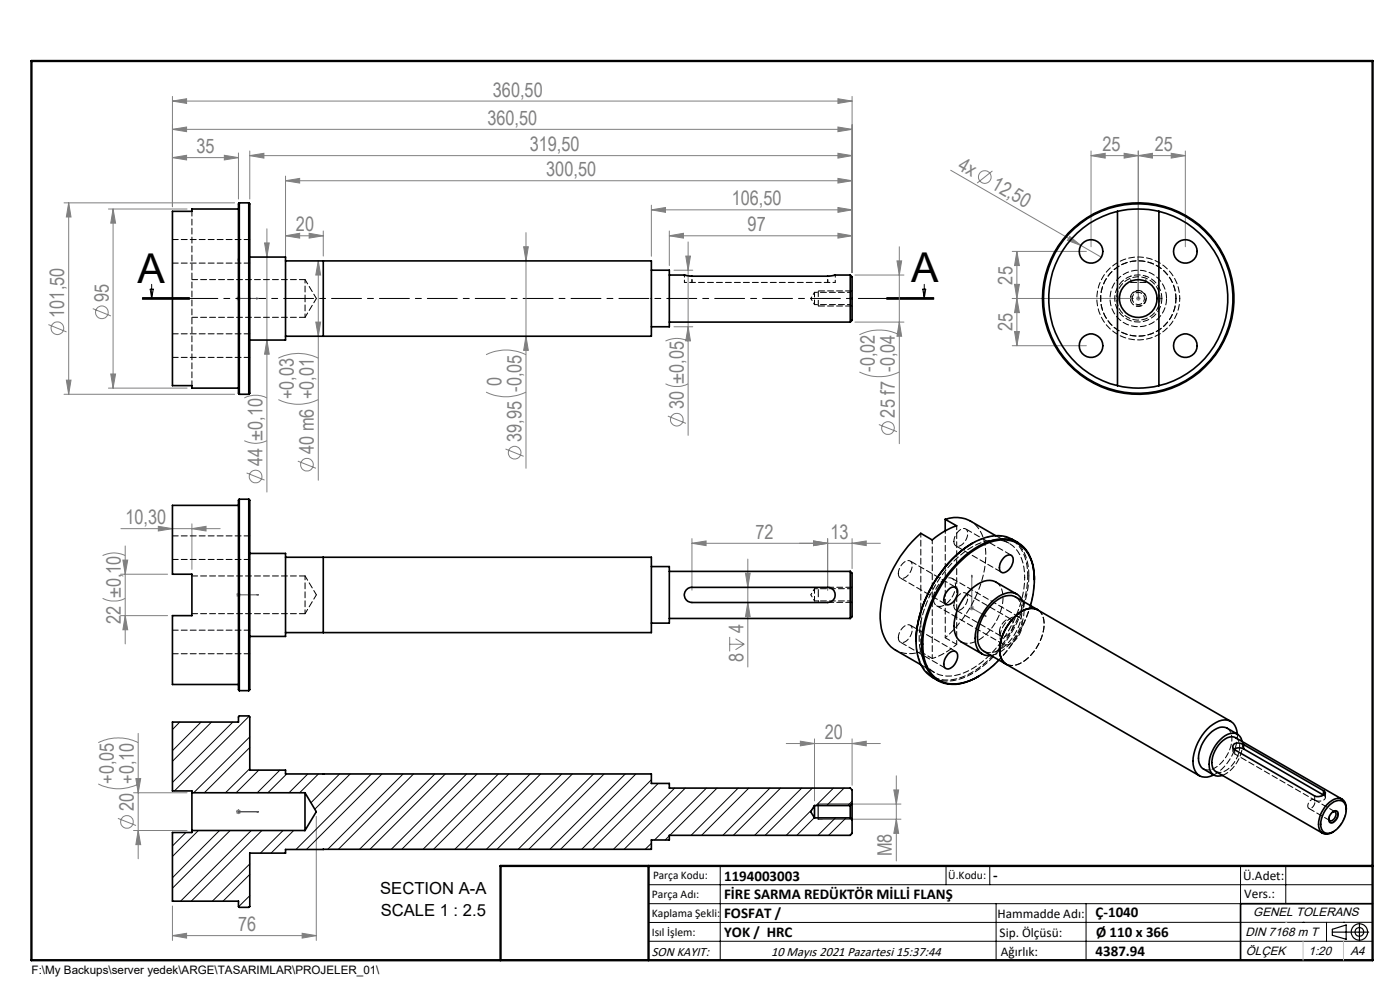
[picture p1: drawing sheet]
<svg xmlns="http://www.w3.org/2000/svg" width="297mm" height="210mm" viewBox="0 0 297 210" stroke-linecap="round" stroke-linejoin="round" font-family="sans-serif">
<g fill="none" stroke="#808080" stroke-width=".21">
<path d="M36.6 21.4l3-.5v1zM36.6 33.4l3-.5v1zM36.6 27.4l3-.5v1zM36.6 20.5v23.3M36.6 21.4h144.2M36.6 33.4h14M36.6 27.4h144.2M47.6 32.9l3 .5-3 .5zM50.6 32.4v9.8M53 33l3-.5v1zM53 33h127.8M53 32v10.2"/>
<path d="M60.6 38.3l3-.5v1zM60.6 37.4v16.9M60.6 38.3h120.2M177.8 20.9l3 .5-3 .5zM177.8 26.9l3 .5-3 .5zM177.8 32.5l3 .5-3 .5zM177.8 37.8l3 .5-3 .5zM180.8 20.5v37.2M201.7 36.1l31.9 18.5M210.5 36.3l-3.2 2.5M231.5 33l3-.5v1zM231.5 32v20.3"/>
<path d="M238.5 32.5l3 .5-3 .5zM241.5 33l3-.5v1zM241.5 32v30.3M248.5 32.5l3 .5-3 .5zM251.5 33h-20M251.5 32v20.3M13.6 43h36.2M14.6 43l.5 3h-1zM14.6 43v40.6M23 44.3h16.7M24 44.3v38M24 44.3l.5 3h-1z"/>
<path d="M56.1 51.5h1l-.5 3zM56.6 48.5v55.9M60.6 50l3-.5v1zM60.6 50h8M65.6 49.5l3 .5-3 .5zM67.5 55.3l.5 3h-1zM67.5 55.3v46.6M68.6 49v5.3M111.1 52.3h1l-.5 3zM111.6 49.3v50M138.2 44.5l3-.5v1zM138.2 43.5v10.9"/>
<path d="M138.2 44.5h42.6M142 50l3-.5v1zM142 50h38.8M142 49v7.3M143 57.3h4M145.5 54.3h1l-.5 3zM146 51.3v41M177.8 44l3 .5-3 .5zM177.8 49.5l3 .5-3 .5zM181.4 58.3h10.4M190.3 55.3h1l-.5 3zM190.8 52.3v41.8"/>
<path d="M214.7 53.3h15.8M215.7 53.3v20M215.7 53.3l.6 3h-1.1zM226.9 50.2l2.4 1.9-2.9-1.1zM10.3 68.9l3.8 1.5M19.7 65.5l3.8 1.5M23.5 79.3h1l-.5 3zM50.1 63.3h1M50.2 63l.7 .7M50.6 62.8v1M50.9 63l-.7 .7M56.6 72.1l.5 3h-1z"/>
<path d="M59.1 76a9.3 9.3 0 0 1 8.4 0M67 68.3h1l-.5 3zM103.1 75.2a9.6 9.6 0 0 1 8.5 0M111.6 71.3l.5 3h-1zM141.2 72.3l.3-.1a5.3 5.3 0 0 1 4.5 .1M143 69.3h4M146 69.3l.5 3h-1zM181.4 68.3h10.4M182.3 78.9a9.6 9.6 0 0 0 8.5 0M182.3 71a9.6 9.6 0 0 1 8.5 0M190.8 68.3l.5 3h-1zM214.7 63.3h25.8"/>
<path d="M214.7 73.3h15.8M215.2 70.3h1.1l-.6 3zM215.2 60.3h1.1l-.6 3zM215.7 63.3l.6 3h-1.1zM241 63.3h1M241.1 63l.7 .7M241.5 62.8v1M241.8 63l-.7 .7M13.6 83.6h36.2M14.1 80.6h1l-.5 3zM23 82.3h16.7M51.8 93.5l.3 .1a5.3 5.3 0 0 0 4.5-.1"/>
<path d="M51.8 84.4a5.4 5.4 0 0 1 4.8 0M59.1 84.8a9.6 9.6 0 0 0 8.4 0M63.2 97.8l3.8 1.5M103.1 83.2a9.6 9.6 0 0 0 8.5 0M107.2 95.2l3.9 1.6M141.2 81.4a5.4 5.4 0 0 0 4.8 0M141.7 88.3l3.8 1.5M186.4 90.1l3.9 1.5M21.8 117.9l.3-.2a5.3 5.3 0 0 1 4.5 .2M25.6 112.1h21.1M26.1 118.8h1l-.5 3zM26.6 115.8v20.8"/>
<path d="M33.6 111.6l3 .5-3 .5zM36.6 111.1v9.7M40.7 112.1l3-.5v1zM40.7 111.1v9.7M52.3 100.3l3.8 1.5M146.8 115.2l3-.4v.9zM146.8 114.3v10.9M158.6 118.6v22.9M172.6 114.8l3 .4-3 .5zM175.6 114.3v10.9M180.8 115.2l3-.4v.9zM180.8 114.3v6.3"/>
<path d="M186.8 115.2h-40M21.8 126.9a5.4 5.4 0 0 0 4.8 0M25.6 121.8h10M25.6 130.6h10M26.6 130.6l.5 3h-1zM50.1 126.2h1M50.2 125.8l.7 .7M50.6 125.7v1M50.9 125.8l-.7 .7M154.8 135.1v3.1M154.8 136.7h3.1M156 135.5l1.9 1.2"/>
<path d="M157.9 136.7l-1.9 1.1M158.2 121.6h.9l-.5 3zM158.6 127.8l.5 3h-.9zM205.7 129h1M205.8 128.6l.7 .8M206.2 128.5v1M206.5 128.6l-.7 .8M20.8 157.5a9.3 9.3 0 0 1 8.5 0M29.3 155.6v26.6M166.8 157.7h20M169.8 157.2l3 .5-3 .5zM172.8 156.7v13.2"/>
<path d="M180.8 157.7l3-.5v1zM180.8 156.7v9.9M20.8 166.3a9.3 9.3 0 0 0 8.5 0M25 173.6l3.9 1.5M28.3 168.2h11.4M28.3 176.2h11.4M28.8 165.2h1l-.5 3zM29.3 176.2l.5 3h-1zM50.1 172.2h1M50.2 171.8l.7 .7M50.6 171.7v1M50.9 171.8l-.7 .7"/>
<path d="M67.1 173.2v26.3M174.6 170.6h16.5M174.6 173.8h16.5M189.6 167.6h1l-.5 3zM190.1 173.8l.5 3h-1zM190.1 164.6v18M36.6 198.5l3-.5v1zM36.6 192.2v7.3M36.6 198.5h30.5M64.1 198l3 .5-3 .5z"/>
<circle cx="208.9" cy="37.6" r="1.34"/>
<circle cx="12.2" cy="69.6" r="1.34"/>
<circle cx="21.6" cy="66.2" r="1.33"/>
<circle cx="65.1" cy="98.6" r="1.34"/>
<circle cx="109.2" cy="96" r="1.34"/>
<circle cx="143.6" cy="89" r="1.34"/>
<circle cx="188.4" cy="90.8" r="1.34"/>
<circle cx="54.2" cy="101.1" r="1.35"/>
<circle cx="26.9" cy="174.3" r="1.34"/>
</g>
<g fill="none" stroke="#000" stroke-width=".21">
<path d="M30.2 63.5h10zM30.2 63.3h10M30.2 63.1h10M31.9 61.3h.6l-.3 2zM32.2 60.3v3M188.1 63.3h10M188.1 63.1h10M188.1 63.5h10M195.8 61.3h.6l-.3 2zM196.1 60.3v3M173.6 170.6h7.1M173.6 173.8h7.1"/>
<path d="M282.9 172.1a.56 .56 0 0 1 .6 0 .56 .56 0 0 1 .3 .5 1.64 1.64 0 0 1-1.6 1.8l-.3-.6M137.6 187.7h153.6M137.6 191.7h153.6M137.6 199.7h153.6M152.8 183.7v20M200.7 183.7v4M210 183.7v4M211.3 191.7v12M230.4 191.7v12M263.2 183.7v20M272.8 183.7v8M276.4 195.6h.1"/>
<path d="M281.4 195.6v4.1M285 195.6h.1M291.2 195.6l-153.6 .1"/>
</g>
<g fill="none" stroke="#000" stroke-width=".25">
<path d="M173.6 170.6v3.2M282.6 197.7h7.8M282.6 197.1l3-.9v3l-3-.8zM288.4 195.8v3.8M106.2 203.7h185"/>
<circle cx="288.4" cy="197.7" r="1.74"/>
<circle cx="288.4" cy="197.7" r=".93"/>
</g>
<path d="M241.1 64.9a1.6 1.6 0 0 0 2-1.5 1.6 1.6 0 0 0-1.8-1.7 1.6 1.6 0 0 0-1.4 2" fill="none" stroke="#000" stroke-width=".21" stroke-dasharray="1.3 .6" stroke-dashoffset=".3" stroke-linecap="butt"/>
<path d="M173.6 125.7v-1.1" fill="none" stroke="#000" stroke-width=".21" stroke-dasharray="1.3 .6" stroke-dashoffset=".6" stroke-linecap="butt"/>
<path d="M173.6 127.8v-1.6" fill="none" stroke="#000" stroke-width=".21" stroke-dasharray="1.3 .6" stroke-dashoffset=".8" stroke-linecap="butt"/>
<path d="M173.6 64.9v-3.2" fill="none" stroke="#000" stroke-width=".21" stroke-dasharray="1.3 .6" stroke-linecap="butt"/>
<path d="M281.9 173.7l.4-1.1 .5-.5" fill="none" stroke="#000" stroke-width=".21" stroke-dasharray="1.3 .6" stroke-dashoffset=".9" stroke-linecap="butt"/>
<g fill="none" stroke="#00f" stroke-width=".21">
<path d="M50.6 54.7v8.6h4.3M50.6 54.7l.1 .5h-.2zM241.5 54.7v.5v-.5M241.5 54.7v8.6M54.4 63.2l.5 .1-.5 .1zM241.5 63.2v.2zM241.5 63.3h.1M50.5 126.2h.2zM50.6 126.2h.1M50.6 126.2h4.3M54.9 126.2h-.5h.5M206.2 122v.4l-.1-.1z"/>
<path d="M206.2 122v7l3 1.7M208.9 130.5l.3 .2h-.3zM50.5 172.2h.2zM50.6 172.2h.1M50.6 172.2h4.3M54.9 172.2h-.5h.5"/>
</g>
<path d="M173.6 64.9h.1M173.6 126.2v-.5M175.6 127.8h5.1M180.7 124.6h-5.1M281.9 173.8v-.1M282.8 172.1h.1" fill="none" stroke="#000" stroke-width=".21" stroke-dasharray="1.3 .6"/>
<path d="M173.6 64.9h7.1M180.7 61.7h-7.1" fill="none" stroke="#000" stroke-width=".21" stroke-dasharray="1.3 .6" stroke-dashoffset="-.1"/>
<path d="M198.1 63.3h-167.9" fill="none" stroke="#000" stroke-width=".21" stroke-dasharray="6.3 1.3 1.3 1.3" stroke-dashoffset=".5"/>
<path d="M291.2 191.7h-28v12" fill="none" stroke="#000" stroke-width=".35"/>
<path d="M6.7 12.9h284.5v190.8h-284.5zM137.6 183.7v20M291.2 183.7h-185v20" fill="none" stroke="#000" stroke-width=".5"/>
<path d="M276.4 199.7v4M285 199.7v4" fill="none" stroke="#c0c0c0" stroke-width=".21"/>
<path d="M272.8 195.6h.1" fill="none" stroke="#c0c0c0" stroke-width=".25"/>
<g fill="#00f">
<path d="M54.4 63.2l.5 .1-.5 .1zM50.6 54.7l.1 .5h-.2z"/>
<path d="M54.4 172.2h.5zM50.5 172.2h.2zM54.4 172.2h.5zM50.5 172.2h.2z"/>
<path d="M241.5 63.2v.2zM241.5 54.7v.5z"/>
<path d="M208.9 130.5l.3 .2h-.3zM206.2 122v.4l-.1-.1zM54.4 126.2h.5zM50.5 126.2h.2z"/>
</g>
<g fill="#808080">
<path d="M226.9 50.2l2.4 1.9-2.9-1.1z"/>
<path d="M65.6 49.5l3 .5-3 .5zM60.6 50l3-.5v1zM238.5 32.5l3 .5-3 .5zM231.5 33l3-.5v1zM64.1 198l3 .5-3 .5zM36.6 198.5l3-.5v1z"/>
<path d="M36.6 21.4l3-.5v1zM177.8 20.9l3 .5-3 .5zM36.6 33.4l3-.5v1zM47.6 32.9l3 .5-3 .5zM36.6 27.4l3-.5v1zM177.8 26.9l3 .5-3 .5zM53 33l3-.5v1zM177.8 32.5l3 .5-3 .5zM60.6 38.3l3-.5v1zM177.8 37.8l3 .5-3 .5zM138.2 44.5l3-.5v1zM177.8 44l3 .5-3 .5zM142 50l3-.5v1zM177.8 49.5l3 .5-3 .5zM172.6 114.8l3 .4-3 .5zM180.8 115.2l3-.4v.9zM33.6 111.6l3 .5-3 .5zM40.7 112.1l3-.5v1zM241.5 33l3-.5v1zM248.5 32.5l3 .5-3 .5zM169.8 157.2l3 .5-3 .5zM180.8 157.7l3-.5v1z"/>
<path d="M215.2 60.3h1.1l-.6 3zM215.7 53.3l.6 3h-1.1z"/>
<path d="M24 44.3l.5 3h-1zM23.5 79.3h1l-.5 3zM14.6 43l.5 3h-1zM14.1 80.6h1l-.5 3zM56.1 51.5h1l-.5 3zM56.6 72.1l.5 3h-1zM67.5 55.3l.5 3h-1zM67 68.3h1l-.5 3zM111.1 52.3h1l-.5 3zM111.6 71.3l.5 3h-1zM145.5 54.3h1l-.5 3zM146 69.3l.5 3h-1zM190.3 55.3h1l-.5 3zM190.8 68.3l.5 3h-1zM26.1 118.8h1l-.5 3zM26.6 130.6l.5 3h-1zM215.7 63.3l.6 3h-1.1zM215.2 70.3h1.1l-.6 3zM189.6 167.6h1l-.5 3zM190.1 173.8l.5 3h-1zM28.8 165.2h1l-.5 3zM29.3 176.2l.5 3h-1z"/>
<path d="M158.2 121.6h.9l-.5 3zM158.6 127.8l.5 3h-.9z"/>
<path d="M146.8 115.2l3-.4v.9zM172.6 114.8l3 .4-3 .5z"/>
</g>
<g fill="none" stroke="#000" stroke-width=".35">
<path d="M50.6 44.3h-9.9v.5h-4.1v37h4.1v.5h9.9M50.8 43v40.6M50.8 43l-.2 .2v40.2l.2 .2M50.8 43h2M52.8 43v40.6M52.8 43l.2 .2v40.2l-.2 .2M53 54.5h7.6v17.6h-7.6M60.6 55.3h77.6v16h-77.6M68.6 55.3v16M138.2 57.3h3.8v12h-3.8M142 58.3h3.2l1.6 .3h29l1.4-.3h3.2M180.4 58.3v10"/>
<path d="M180.4 58.3l.4 .4v9.2l-.4 .4M237.1 44.8a19 19 0 0 0-14.6 18.5 19 19 0 0 0 14.6 18.5M237.1 44.8a19.8 19.8 0 0 1 8.8 0M237.1 44.8v37M245.9 44.8a19 19 0 0 1 14.6 18.5 19 19 0 0 1-14.6 18.5M245.9 44.8v37M142 68.3h38.4M50.8 83.6h2M237.1 81.8a18.5 18.5 0 0 0 8.8 0M50.6 107.2h-14v14.6h4.1v8.8h-4.1v14.6h14M50.8 105.9v40.6M50.8 105.9l-.2 .2v40.2l.2 .2"/>
<path d="M50.8 105.9h2M52.8 105.9v40.6M52.8 105.9l.2 .2v40.2l-.2 .2M53 117.4h7.6v17.6h-7.6M60.6 118.2h77.6v16h-77.6M68.6 118.2v16M200.5 110.2a6.6 6.6 0 0 1 5.3 .3l5.4 3.1M200.5 110.2l2.5 1.3a15.1 15.1 0 0 0-5.2 3l-2.5-1.4a25 25 0 0 0-8.6 18.1 7.8 7.8 0 0 0 3.3 6.7l5.4 3.1M200.5 110.2v2.4M206.3 115.2a26.1 26.1 0 0 0-12 20.8M212.9 118.3a1.1 1.1 0 0 1 1-.6 1.1 1.1 0 0 1 1 .6 2.8 2.8 0 0 1-2.2 3.2 1.38 1.38 0 0 1-.5-2zM215.9 115.1a7.6 7.6 0 0 0-7.9-.7 23.6 23.6 0 0 0-11.4 12.1 20.6 20.6 0 0 0-2 12.2 7.2 7.2 0 0 0 4.4 5.7"/>
<path d="M138.2 120.2h3.8v12h-3.8M142 131.2h38.4M142 121.2h38.4M145.6 125.1l.9-.5h29.1a1.61 1.61 0 0 1 1.6 1.6 1.61 1.61 0 0 1-1.6 1.6h-28.8a1.61 1.61 0 0 1-1.5-1 1.61 1.61 0 0 1 .3-1.7zM180.4 121.2v10M180.4 121.2a1.17 1.17 0 0 1 .4 1.3v8.3l-.4 .4M201.2 138.7a1.08 1.08 0 0 1 1-.6 1.08 1.08 0 0 1 .9 .7 3 3 0 0 1-1.9 3.1 .99 .99 0 0 1-.9-1.5l.3-.9zM201.2 125.1a1.1 1.1 0 0 1 1-.6 1.1 1.1 0 0 1 .9 .7 2.8 2.8 0 0 1-2.2 3.1 1.38 1.38 0 0 1-.5-1.9zM212.1 137.8a3.5 3.5 0 0 0 1.3 3.1M212.1 137.8a3.3 3.3 0 0 0 1.5 3.2M215.7 126l-4.5-2.5a4 4 0 0 0-4.4 .9 11.2 11.2 0 0 0-4.4 9.2 3.3 3.3 0 0 0 1.5 2.6l4.5 2.5M216.9 127.5a2.88 2.88 0 0 0-4.4-1.4 11.3 11.3 0 0 0-5.6 10 2.93 2.93 0 0 0 3.4 3"/>
<path d="M218.6 128.5a14.5 14.5 0 0 0-.4-10.9 6.2 6.2 0 0 0-7.4-2.8 20.4 20.4 0 0 0-11.1 9.4 21.9 21.9 0 0 0-3.6 15.6 6.4 6.4 0 0 0 8.8 4.9 17.8 17.8 0 0 0 7-4.7M219.4 123a9.1 9.1 0 0 0-2.9-7.5 7.4 7.4 0 0 0-7.8-.2 25.4 25.4 0 0 0-12.2 15.1 15.8 15.8 0 0 0 0 11.3 6.2 6.2 0 0 0 7.3 3.3 12.1 12.1 0 0 0 3.8-1.5M220.1 129.4a3.9 3.9 0 0 0-4.4 1 10.6 10.6 0 0 0-3.6 7.4M220.3 129.4a3.9 3.9 0 0 0-4.6 1 10.6 10.6 0 0 0-3.6 7.4M50.8 146.5h2M213.4 140.9l-4.7-2.7a3.6 3.6 0 0 1-1.3-3.8 10.1 10.1 0 0 1 5.4-7.8 3.3 3.3 0 0 1 2.6 0l45.7 26.4M213.4 140.9l41.1 23.7M262.5 155.7a2.81 2.81 0 0 0-1.5-2.7 2.81 2.81 0 0 0-3 .3 10.2 10.2 0 0 0-4.9 8.9 2.73 2.73 0 0 0 1.5 2.4 2.73 2.73 0 0 0 2.9-.2M262.5 155.7l-2.4-1.3a3.9 3.9 0 0 0-4 1.8 7 7 0 0 0-1.7 5.8 1.75 1.75 0 0 0 .9 1.1l2.2 1.3M263.5 157.3a2.02 2.02 0 0 0-3.1-1.5 7.4 7.4 0 0 0-3.8 7.5 1.93 1.93 0 0 0 2.7 1.2M263.8 157.9a1.55 1.55 0 0 0-2.3 .4l.3 .7 17.1 9.8a1.77 1.77 0 0 0 2.3-.7l-.4-.4M263.8 158.8l-1.2-.2-.8 .4"/>
<path d="M263.8 157.9l17 9.8M263.8 158.8l17 9.9v-1M263.8 157.9v.9M40.7 168.2v8M40.7 168.2v-.4h-4.1v-14.6h14v-1.1l.2-.2h2l.2 .2v11.3h7.6v.8h77.6v2h3.8v1h38.4l.4 .4v2.9M40.7 176.2h24M40.7 168.2h24M64.7 168.2v8M64.7 168.2l2.4 4-2.4 4M68.6 164.2h.1M172.8 170.9v2.6M172.8 170.9h7.6"/>
<path d="M172.8 170.9l-.8 1.3 .8 1.3M172.8 173.5h7.6M180.4 170.9v2.6M180.4 173.5l.4 .4M180.8 170.5v3.4M180.8 173.9v2.9l-.4 .4h-38.4v1h-3.8v2h-77.6v.8h-7.6v11.3l-.2 .2h-2l-.2-.2v-1.1h-14v-14.6h4.1v-.4M180.8 170.5l-.4 .4M282 170.8a2.34 2.34 0 0 1 3.1-.6 3.9 3.9 0 0 1-.3 4.2 3.6 3.6 0 0 1-3.6 2.3 2.05 2.05 0 0 1-1-2.4l.6-1.9zM282.5 172.4a.79 .79 0 0 1 1.3-.1 1.83 1.83 0 0 1-1.5 2.2 1.41 1.41 0 0 1 .2-2.1zM282.8 172.2l.2-.1a.77 .77 0 0 1 .2 1.4 .9 .9 0 0 1-1.2 .5l-.1-.3M284.7 169.5l-22.6-13a2.7 2.7 0 0 0-3.2 1 5.3 5.3 0 0 0-1.4 5.7l.5 .5 22.6 13M285.6 171.7a1.88 1.88 0 0 0-2.1-2.3 5.9 5.9 0 0 0-3.6 6.5 1.8 1.8 0 0 0 3 .5"/>
<circle cx="231.5" cy="53.3" r="2.49"/>
<circle cx="251.5" cy="53.3" r="2.49"/>
<circle cx="231.5" cy="73.3" r="2.49"/>
<circle cx="241.5" cy="63.3" r="4"/>
<circle cx="241.5" cy="63.3" r="20.3"/>
<circle cx="241.5" cy="63.3" r="20.1"/>
<circle cx="251.5" cy="73.3" r="2.49"/>
</g>
<path d="M145.2 59.9h1.6M145.2 58.3v1.6M145.2 58.3l1.6 .3M175.6 58.6l1.6-.3M175.6 59.9h1.6M177.2 59.9v-1.6M172 63.3l.8 1.3M172.8 62l-.8 1.3M172 126.2l.8 1.3M172.8 124.9l-.8 1.3" fill="none" stroke="#000" stroke-width=".21" stroke-dasharray="1.3 .6" stroke-dashoffset=".8"/>
<g fill="none" stroke="#000" stroke-width=".21" stroke-dasharray="1.3 .6" stroke-dashoffset=".2">
<path d="M64.7 67.3l2.4-4M67.1 63.3l-2.4-4M246.5 63.3a5 5 0 0 0-7.3-4.5 5 5 0 0 0-.7 8.5 5 5 0 0 0 7.9-3.1l.1-.9M40.7 81.8v-37M202.4 114.9a2.77 2.77 0 0 1 2.3-2.8 1.33 1.33 0 0 1 .4 1.9 2.06 2.06 0 0 1-2.4 1.8l-.3-.9M64.7 130.2l2.4-4M67.1 126.2l-2.4-4M190.6 121.7a2.77 2.77 0 0 1 2.3-2.8 1.33 1.33 0 0 1 .4 1.9 2.06 2.06 0 0 1-2.4 1.8l-.3-.9M190.6 135.3a2.77 2.77 0 0 1 2.3-2.8 1.33 1.33 0 0 1 .4 1.9 2.06 2.06 0 0 1-2.4 1.8l-.3-.9M195.3 138.3l2.5 1.4M202.4 128.5a2.77 2.77 0 0 1 2.3-2.8 1.33 1.33 0 0 1 .4 1.9 2.06 2.06 0 0 1-2.4 1.8l-.3-.9M203 136.7l-2.5-1.4"/>
<path d="M212 134a2.77 2.77 0 0 1 2.3-2.7 1.33 1.33 0 0 1 .5 1.9 2.06 2.06 0 0 1-2.4 1.8l-.4-1M262.5 155.7a10.2 10.2 0 0 1-5 8.7"/>
</g>
<path d="M146.8 59.9h28.8M64.7 63.3v-4M64.7 67.3v-4M246.1 63.3a4.6 4.6 0 0 1-6.7 4.1 4.6 4.6 0 0 1-.7-7.8 4.6 4.6 0 0 1 7.3 2.9l.1 .8M197.8 139.7a14.8 14.8 0 0 0 5.2-3M218 122.1a26.1 26.1 0 0 1-12.1 20.7 8.5 8.5 0 0 1-8 .7 8.4 8.4 0 0 1-3.6-7.7M261.5 158.4v1M261.9 159.9v-.9M278.9 169.7v-.9M281.2 169.2v-1" fill="none" stroke="#000" stroke-width=".21" stroke-dasharray="1.3 .6" stroke-dashoffset=".5"/>
<path d="M146.8 59.9v-1.3M175.6 59.9v-1.3M239.9 59.9v-1.3M243.1 59.9v-1.3M200.5 112.6v22.7M205.9 110.5a7.5 7.5 0 0 1 3.2 6.7 24.9 24.9 0 0 1-8.6 18.1M195.3 138.3a6.7 6.7 0 0 1-5.3-.4M217.4 122.5a24.5 24.5 0 0 1-11.9 19.8 7.4 7.4 0 0 1-7.6 .1 7.9 7.9 0 0 1-2.9-6.4 24.5 24.5 0 0 1 11.4-20.1 7.9 7.9 0 0 1 7.8-.6 7.5 7.5 0 0 1 3.1 6.1l.1 1.1" fill="none" stroke="#000" stroke-width=".21" stroke-dasharray="1.3 .6" stroke-dashoffset=".7"/>
<path d="M172.8 62v2.6M249.5 63.3a8 8 0 0 0-11.7-7.1 8 8 0 0 0-.9 13.6 8 8 0 0 0 12.5-5.4l.1-1.1M249.5 63.3a8 8 0 0 0-11.7-7.1 8 8 0 0 0-.9 13.7 8 8 0 0 0 12.5-5.5l.1-1.1M172.8 124.9v2.6" fill="none" stroke="#000" stroke-width=".21" stroke-dasharray="1.3 .6" stroke-dashoffset=".3"/>
<g fill="none" stroke="#000" stroke-width=".21" stroke-dasharray="1.3 .6" stroke-dashoffset=".1">
<path d="M36.6 55.8h16.4M53 50.8h-16.4M64.7 59.3h-24M36.6 75.8h16.4M40.7 67.3h24M53 70.8h-16.4M243.2 63.3a1.7 1.7 0 0 0-2.4-1.5 1.7 1.7 0 0 0-.4 2.8 1.7 1.7 0 0 0 2.7-.8l.1-.5M36.6 118.7h16.4M53 113.7h-16.4M36.6 138.7h16.4M40.7 130.2h24M53 133.7h-16.4"/>
<path d="M64.7 122.2h-24M198.7 128.5l14.1 8.2M216.2 130.9l-14.2-8.2M262.1 156.5a2.8 2.8 0 0 1 .6 3.4 5.7 5.7 0 0 1-3.8 4l-.9-.2"/>
</g>
<g fill="none" stroke="#000" stroke-width=".21" stroke-dasharray="1.3 .6">
<path d="M239.9 59.9h3.2M180.4 64.6l.4 .4M180.8 61.6l-.4 .4M180.4 127.5l.4 .4M180.8 124.5l-.4 .4M211.3 123.4a4.2 4.2 0 0 1 1.4 4.6 11.2 11.2 0 0 1-5.9 8.2 3.3 3.3 0 0 1-2.9-.1M216.9 127.5a9.9 9.9 0 0 1-3 9.5 6.7 6.7 0 0 1-3.6 2M218.3 122.1a8.8 8.8 0 0 0-3.3-7.6l-.2-.1M220.3 129.4a3.9 3.9 0 0 1 1.1 4.1 9.9 9.9 0 0 1-5.7 7.5 2.86 2.86 0 0 1-2.1 0M260.3 154.4a3.3 3.3 0 0 1 .8 4 6.9 6.9 0 0 1-4.5 4.9l-1.3-.2M263.5 157.2a7.4 7.4 0 0 1-4.2 7.3M277.7 171.5l4.4 2.6"/>
<path d="M281.9 173.6v.1M281.9 173.6v.2M282.9 172.1l-.2 .1M283.2 172.2l-4.5-2.6"/>
</g>
<path d="M172.8 64.6h7.6M180.4 62h-7.6M250.3 63.3a8.8 8.8 0 0 0-12.9-7.8 8.8 8.8 0 0 0-1 15 8.8 8.8 0 0 0 13.8-6.1l.1-1.1M172.8 127.5h7.6M180.4 124.9h-7.6M212 140a28.2 28.2 0 0 0 6.6-11.6M219.4 122.8a26.4 26.4 0 0 1-11.9 20.7M261.8 158.9a.56 .56 0 0 0-.3 .6 .56 .56 0 0 0 .4 .4" fill="none" stroke="#000" stroke-width=".21" stroke-dasharray="1.3 .6" stroke-dashoffset=".6"/>
<path d="M240.2 63.3a1.3 1.3 0 0 1 1.8-1.2 1.3 1.3 0 0 1 .4 2.2 1.3 1.3 0 0 1-2.1-.6l-.1-.4M203 111.5v25.2M206.2 115.3a8.9 8.9 0 0 1 7.9-1.1 7.5 7.5 0 0 1 3.9 6.8v1.1M64.7 130.2v-8M195.3 138.3v-25.2M197.8 139.7v-25.2M261.9 159.9l17 9.8M285.6 171.4a6.5 6.5 0 0 1-2.9 5.1" fill="none" stroke="#000" stroke-width=".21" stroke-dasharray="1.3 .6" stroke-dashoffset=".4"/>
<path d="M282.8 172.2l-.5 .4-.4 1" fill="none" stroke="#000" stroke-width=".21" stroke-dasharray="1.3 .6" stroke-dashoffset=".9"/>
<path d="M247.5 63.3a6 6 0 0 0-8.7-5.3 6 6 0 0 0-.8 10.2 6 6 0 0 0 9.4-4l.1-.9M214.1 115.3l-2.9-1.7M198 127a4.8 4.8 0 0 1 3.1-4.4 1.44 1.44 0 0 1 1.6 1.9 4.6 4.6 0 0 1-3.3 4.1 1.41 1.41 0 0 1-1.4-1.6M212.2 135.1a4.8 4.8 0 0 1 3.1-4.3 1.44 1.44 0 0 1 1.6 1.9 4.6 4.6 0 0 1-3.4 4.1 1.41 1.41 0 0 1-1.3-1.7M215.4 126.6a3.8 3.8 0 0 1 1.3 4.2 9.9 9.9 0 0 1-5.7 7.5 2.8 2.8 0 0 1-2.3-.2M220.1 129.3a3.8 3.8 0 0 1 1.3 4.2 9.9 9.9 0 0 1-5.7 7.5 2.8 2.8 0 0 1-2.2-.1M195.4 141l2.9 1.7M197.8 143.7a7.5 7.5 0 0 0 7.3-.2 25.4 25.4 0 0 0 12.1-15.2l.7-2.5 .4-3.7M278.9 169.7l.7 .2a1.15 1.15 0 0 0 1.6-.8l-.4-.5" fill="none" stroke="#000" stroke-width=".21" stroke-dasharray="1.3 .6" stroke-dashoffset="-.1"/>
<path d="M202.8 115.8l9.7 5.6M214.5 117.8l-9.6-5.6M191 122.6l9.7 5.6M191 136.2l9.7 5.6M202.8 124.6l-9.7-5.6M202.8 138.2l-9.7-5.6M202.8 129.4l9.7 5.6M214.5 131.4l-9.6-5.6M279 170.1l-.2-.5a1.2 1.2 0 0 0-1.1 .6 1.2 1.2 0 0 0 0 1.3 1.27 1.27 0 0 0 1.3-1.4" fill="none" stroke="#000" stroke-width=".21" stroke-dasharray="1.3 .6" stroke-dashoffset="-.2"/>
<g fill="none" stroke="#000" stroke-width=".21">
<path d="M38.1 153.2l-1.5 1.6M42.7 153.2l-6.1 6M44.9 153.2l-8.3 8.3M49.4 153.2l-12.8 12.8M52.8 151.9l-15.8 15.9M53 156.3l-11.9 11.9M53 158.6l-9.6 9.6M39.4 176.6l-2.8 2.8M42.1 176.2l-5.5 5.5M46.6 176.2l-10 10M48.8 176.2l-12.2 12.2M53 163l-5.2 5.2"/>
<path d="M53.3 176.2l-15 15M54.9 163.4l-4.8 4.8M55.6 176.2l-15 15M59.4 163.4l-4.8 4.8M60 176.2l-4.8 4.8M60.8 164.2l-4 4M62.3 176.2l-4.8 4.8M65.3 164.2l-4 4M67.6 164.2l-4 4M72 164.2l-6 6.1M74.3 164.2l-7.5 7.5M78.8 164.2l-16 16"/>
<path d="M81 164.2l-16 16M85.5 164.2l-16 16M87.7 164.2l-15.9 16M92.3 164.2l-16 16M94.5 164.2l-16 16M99 164.2l-16 16M101.2 164.2l-16 16M105.7 164.2l-16 16M107.9 164.2l-15.9 16M112.5 164.2l-16 16M114.7 164.2l-16 16M119.2 164.2l-16 16"/>
<path d="M121.4 164.2l-16 16M125.9 164.2l-16 16M128.2 164.2l-16 16M132.6 164.2l-15.9 16M134.9 164.2l-16 16M138.2 165.4l-14.8 14.8M138.2 178.9l-1.3 1.3M139.6 166.2l-13.9 14M142 177.3l-.9 .9M143.1 167.2l-13 13M145.4 167.2l-13 13M149.9 167.2l-11 11"/>
<path d="M152.1 167.2l-10 10M156.6 167.2l-10 10M158.9 167.2l-10.1 10M163.3 167.2l-9.9 10M165.6 167.2l-10 10M170.1 167.2l-10 10M172.3 171.7l-5.5 5.5M172.3 167.2l-10 10M172.8 173.5l-3.7 3.7M176.8 167.2l-3.7 3.7M177.2 173.5l-3.7 3.7M179.1 167.2l-3.7 3.7"/>
<path d="M179.5 173.5l-3.7 3.7M180.8 170l-1 .9M180.8 176.7l-.5 .5M53 183.3l-8 7.9M53 190l-2.4 2.3M53 185.5l-5.7 5.7M53 192.2l-.3 .3"/>
</g>
<g font-size="8.7">
<text x="29.1" y="60">A</text>
<text x="193.3" y="59.7">A</text>
</g>
<g font-size="4.2" fill="#808080">
<text x="104.6" y="20.5">360,50</text>
<text x="103.4" y="26.5">360,50</text>
<text x="41.7" y="32.5">35</text>
<text x="112.4" y="32.1">319,50</text>
<text x="203" y="35.8" transform="rotate(30 203 35.8)">4x</text>
<text x="233.9" y="32.1">25</text>
<text x="245" y="32.1">25</text>
<text x="115.9" y="37.4">300,50</text>
<text x="210.1" y="39.9" transform="rotate(30 210.1 39.9)">12,50</text>
<text x="155.2" y="43.6">106,50</text>
<text x="62.8" y="49">20</text>
<text x="158.6" y="49">97</text>
<text x="23.1" y="64" transform="rotate(-90 23.1 64)">95</text>
<text x="214.8" y="60.4" transform="rotate(-90 214.8 60.4)">25</text>
<text x="13.6" y="67.4" transform="rotate(-90 13.6 67.4)">101,50</text>
<text x="214.8" y="70.2" transform="rotate(-90 214.8 70.2)">25</text>
<text x="106.4" y="82" transform="rotate(-90 106.4 82)">0</text>
<text x="185.6" y="78.9" transform="rotate(-90 185.6 78.9)">-0,02</text>
<text x="62.3" y="84.7" transform="rotate(-90 62.3 84.7)">+0,03</text>
<text x="145.1" y="86.8" transform="rotate(-90 145.1 86.8)">30 ±0,05</text>
<text x="189.8" y="88.6" transform="rotate(-90 189.8 88.6)">25 f7 -0,04</text>
<text x="110.6" y="93.8" transform="rotate(-90 110.6 93.8)">39,95 -0,05</text>
<text x="55.7" y="98.8" transform="rotate(-90 55.7 98.8)">44 ±0,10</text>
<text x="66.6" y="96.3" transform="rotate(-90 66.6 96.3)">40 m6 +0,01</text>
<text x="26.6" y="111.2">10,30</text>
<text x="160.3" y="114.3">72</text>
<text x="176.2" y="114.3">13</text>
<text x="25.6" y="132.3" transform="rotate(-90 25.6 132.3)">22 ±0,10</text>
<text x="157.7" y="134.3" transform="rotate(-90 157.7 134.3)">4</text>
<text x="157.7" y="140.5" transform="rotate(-90 157.7 140.5)">8</text>
<text x="175" y="156.8">20</text>
<text x="24.2" y="166.3" transform="rotate(-90 24.2 166.3)">+0,05</text>
<text x="28.4" y="166.3" transform="rotate(-90 28.4 166.3)">+0,10</text>
<text x="28.4" y="172.1" transform="rotate(-90 28.4 172.1)">20</text>
<text x="189.2" y="181.7" transform="rotate(-90 189.2 181.7)">M8</text>
<text x="50.5" y="197.5">76</text>
</g>
<g font-size="3.5">
<text x="80.7" y="189.7">SECTION A-A</text>
<text x="80.8" y="194.2">SCALE 1 : 2.5</text>
</g>
<g font-size="3.2">
<text x="153.6" y="186.8">1194003003</text>
<text x="153.6" y="190.8">FİRE SARMA REDÜKTÖR MİLLİ FLANŞ</text>
<text x="210.7" y="186.6">-</text>
<text x="153.6" y="194.8">FOSFAT /</text>
<text x="232.4" y="194.5">Ç-1040</text>
<text x="153.6" y="198.8">YOK / HRC</text>
<text x="232.4" y="202.8">4387.94</text>
<text x="232.5" y="198.8">Ø 110 x 366</text>
</g>
<g font-size="2.8">
<text x="263.7" y="186.7">Ü.Adet:</text>
<text x="263.9" y="190.5">Vers.:</text>
<text x="211.6" y="194.8">Hammadde Adı:</text>
<text x="138.3" y="202.8">SON KAYIT:</text>
<text x="163.6" y="202.8">10 Mayıs 2021 Pazartesi 15:37:44</text>
<text x="212.1" y="198.7">Sip. Ölçüsü:</text>
<text x="212.3" y="202.7">Ağırlık:</text>
</g>
<g font-size="2.6">
<text x="265.9" y="194.4">GENEL TOLERANS</text>
<text x="264.2" y="198.5">DIN 7168 m T</text>
<text x="264.3" y="202.6">ÖLÇEK</text>
<text x="277.6" y="202.6">1:20</text>
<text x="286.5" y="202.6">A4</text>
</g>
<g font-size="2.5">
<text x="138.3" y="190.5">Parça Adı:</text>
<text x="138.5" y="186.5">Parça Kodu:</text>
<text x="201.2" y="186.5">Ü.Kodu:</text>
<text x="138.3" y="194.5">Kaplama Şekli:</text>
<text x="138.3" y="198.6">Isıl İşlem:</text>
<text x="6.7" y="206.7">F:\My Backups\server yedek\ARGE\TASARIMLAR\PROJELER_01\</text>
</g>
</svg>
